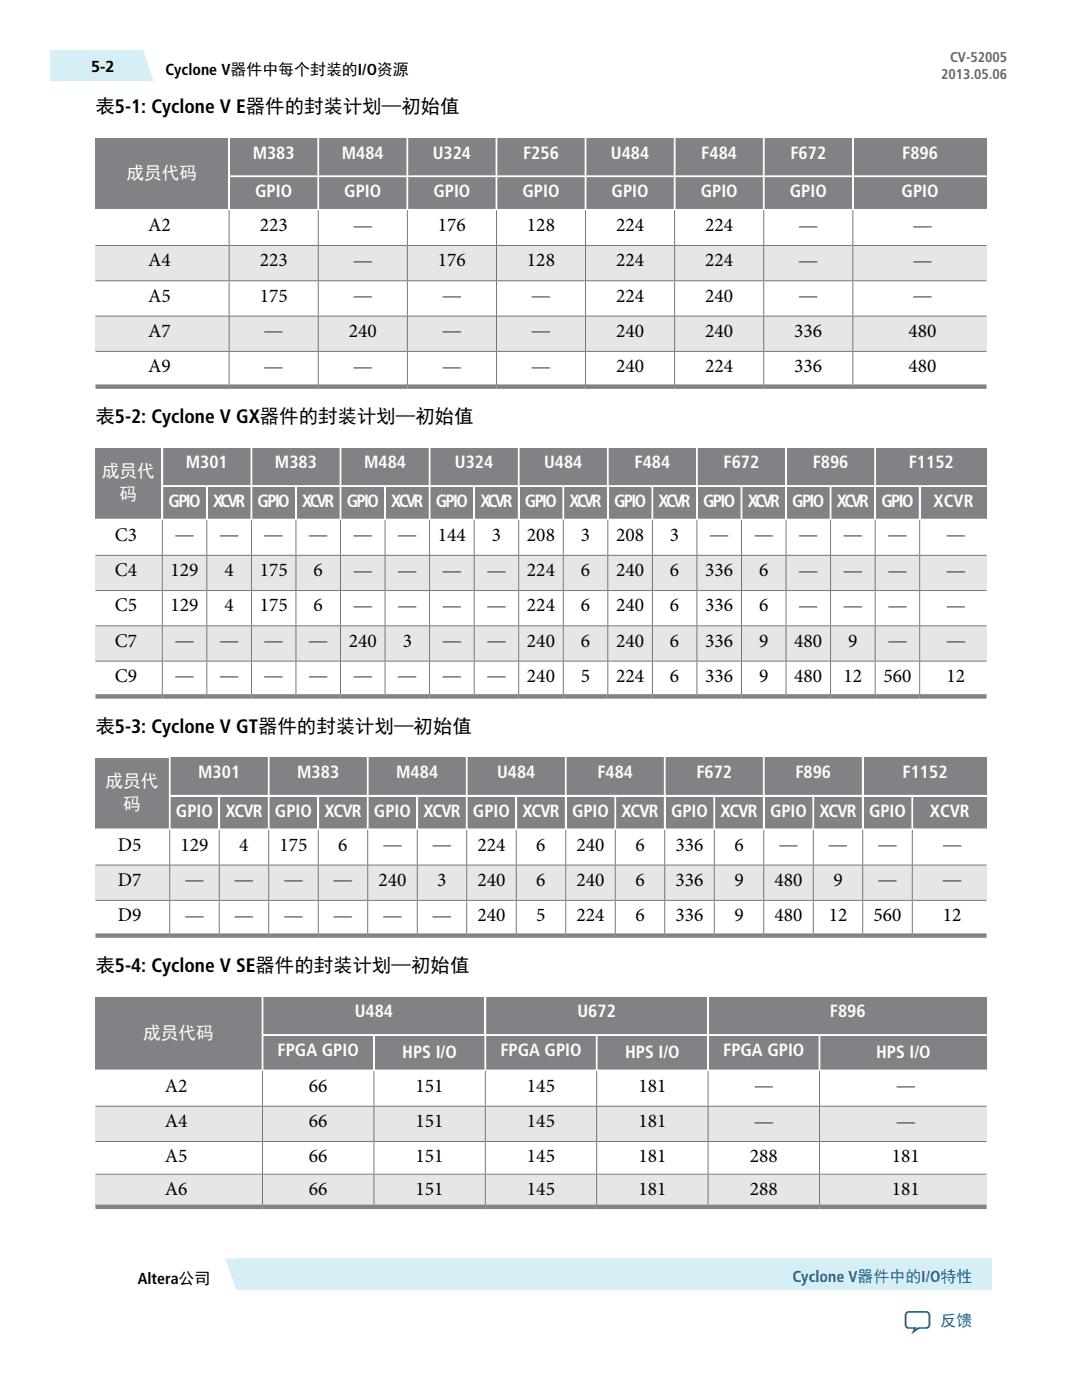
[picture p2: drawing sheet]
<svg xmlns="http://www.w3.org/2000/svg" width="216mm" height="279mm" viewBox="0 0 216 279" stroke-linecap="round" stroke-linejoin="round" font-family="sans-serif">
<g fill="#808285">
<path d="M170.4 27.6h26.4v7.4h-26.4z"/>
<path d="M152.6 27.6h17.4v7.4h-17.4z"/>
<path d="M134.8 27.6h17.4v7.4h-17.4z"/>
<path d="M117 27.6h17.4v7.4h-17.4z"/>
<path d="M99.2 27.6h17.5v7.4h-17.5z"/>
<path d="M81.5 27.6h17.4v7.4h-17.4z"/>
<path d="M63.7 27.6h17.4v7.4h-17.4z"/>
<path d="M45.9 27.6h17.4v7.4h-17.4z"/>
<path d="M19 27.6h26.5v14.1h-26.5z"/>
<path d="M170.4 35.3h26.4v6.4h-26.4z"/>
<path d="M152.6 35.3h17.4v6.4h-17.4z"/>
<path d="M134.8 35.3h17.4v6.4h-17.4z"/>
<path d="M117 35.3h17.4v6.4h-17.4z"/>
<path d="M99.2 35.3h17.5v6.4h-17.5z"/>
<path d="M81.5 35.3h17.4v6.4h-17.4z"/>
<path d="M63.7 35.3h17.4v6.4h-17.4z"/>
<path d="M45.9 35.3h17.4v6.4h-17.4z"/>
</g>
<g fill="#e6e6e6">
<path d="M170.3 49.1h26.5v6.9h-26.5z"/>
<path d="M152.5 49.1h17.6v6.9h-17.6z"/>
<path d="M134.7 49.1h17.6v6.9h-17.6z"/>
<path d="M116.9 49.1h17.6v6.9h-17.6z"/>
<path d="M99.1 49.1h17.7v6.9h-17.7z"/>
<path d="M81.4 49.1h17.6v6.9h-17.6z"/>
<path d="M63.6 49.1h17.6v6.9h-17.6z"/>
<path d="M45.8 49.1h17.6v6.9h-17.6z"/>
<path d="M19 49.1h26.6v6.9h-26.6z"/>
<path d="M170.3 63.2h26.5v6.8h-26.5z"/>
<path d="M152.5 63.2h17.6v6.8h-17.6z"/>
<path d="M134.7 63.2h17.6v6.8h-17.6z"/>
<path d="M116.9 63.2h17.6v6.8h-17.6z"/>
<path d="M99.1 63.2h17.7v6.8h-17.7z"/>
<path d="M81.4 63.2h17.6v6.8h-17.6z"/>
<path d="M63.6 63.2h17.6v6.8h-17.6z"/>
<path d="M45.8 63.2h17.6v6.8h-17.6z"/>
<path d="M19 63.2h26.6v6.8h-26.6z"/>
</g>
<g fill="#808285">
<path d="M19 76.7h26.6l.1 .9h-26.7z"/>
<path d="M45.8 76.7h17.6l.1 .9h-17.8z"/>
<path d="M63.6 76.7h17.6l.1 .9h-17.8z"/>
<path d="M81.4 76.7h17.6l.1 .9h-17.8z"/>
<path d="M99.1 76.7h17.7v.9h-17.7z"/>
<path d="M116.9 76.7h17.6l.1 .9h-17.8z"/>
<path d="M134.7 76.7h17.6l.1 .9h-17.8z"/>
<path d="M152.5 76.7h17.6l.1 .9h-17.8z"/>
<path d="M170.3 76.7h26.5v.9h-26.6z"/>
</g>
<g fill="#666">
<path d="M19 70l26.7 .1-26.7 .1z"/>
<path d="M45.7 70.1h17.8z"/>
<path d="M63.5 70.1h17.8z"/>
<path d="M81.3 70.1h17.8z"/>
<path d="M99.1 70.1h17.7z"/>
<path d="M116.8 70.1h17.8z"/>
<path d="M134.6 70.1h17.8z"/>
<path d="M152.4 70.1h17.8z"/>
<path d="M170.2 70.1l26.6-.1v.2z"/>
<path d="M19 63l26.7 .1-26.7 .1z"/>
<path d="M45.7 63.1h17.8z"/>
<path d="M63.5 63.1h17.8z"/>
<path d="M81.3 63.1h17.8z"/>
<path d="M99.1 63.1h17.7z"/>
<path d="M116.8 63.1h17.8z"/>
<path d="M134.6 63.1h17.8z"/>
<path d="M152.4 63.1h17.8z"/>
<path d="M170.2 63.1l26.6-.1v.2z"/>
<path d="M19 56h26.7l-26.7 .1z"/>
<path d="M45.7 56h17.8z"/>
<path d="M63.5 56h17.8z"/>
<path d="M81.3 56h17.8z"/>
<path d="M99.1 56h17.7z"/>
<path d="M116.8 56h17.8z"/>
<path d="M134.6 56h17.8z"/>
<path d="M152.4 56h17.8z"/>
<path d="M170.2 56h26.6v.1z"/>
<path d="M19 48.9l26.7 .1-26.7 .1z"/>
<path d="M45.7 49h17.8z"/>
<path d="M63.5 49h17.8z"/>
<path d="M81.3 49h17.8z"/>
<path d="M99.1 49h17.7z"/>
<path d="M116.8 49h17.8z"/>
<path d="M134.6 49h17.8z"/>
<path d="M152.4 49h17.8z"/>
<path d="M170.2 49l26.6-.1v.2z"/>
</g>
<g fill="#fff">
<path d="M19 41.7h26.5l.2 .2-.1 .2h-26.6z"/>
<path d="M45.7 41.9l.2-.2h17.4l.2 .2-.1 .2h-17.6z"/>
<path d="M63.5 41.9l.2-.2h17.4l.2 .2-.1 .2h-17.6z"/>
<path d="M81.3 41.9l.2-.2h17.4l.2 .2-.1 .2h-17.6z"/>
<path d="M99.1 41.9l.1-.2h17.5l.1 .2v.2h-17.7z"/>
<path d="M116.8 41.9l.2-.2h17.4l.2 .2-.1 .2h-17.6z"/>
<path d="M134.6 41.9l.2-.2h17.4l.2 .2-.1 .2h-17.6z"/>
<path d="M152.4 41.9l.2-.2h17.4l.2 .2-.1 .2h-17.6z"/>
<path d="M170.2 41.9l.2-.2h26.4v.4h-26.5z"/>
<path d="M45.7 35.2l.2-.2h17.4l.2 .2-.2 .1h-17.4z"/>
<path d="M63.5 35.2l.2-.2h17.4l.2 .2-.2 .1h-17.4z"/>
<path d="M81.3 35.2l.2-.2h17.4l.2 .2-.2 .1h-17.4z"/>
<path d="M99.1 35.2l.1-.2h17.5l.1 .2-.1 .1h-17.5z"/>
<path d="M116.8 35.2l.2-.2h17.4l.2 .2-.2 .1h-17.4z"/>
<path d="M134.6 35.2l.2-.2h17.4l.2 .2-.2 .1h-17.4z"/>
<path d="M152.4 35.2l.2-.2h17.4l.2 .2-.2 .1h-17.4z"/>
<path d="M170.2 35.2l.2-.2h26.4v.3h-26.4z"/>
</g>
<g fill="#666">
<path d="M45.6 70.2h.2l-.1 7z"/>
<path d="M45.6 63.2h.2l-.1 6.9z"/>
<path d="M45.6 56.1h.2l-.1 7z"/>
<path d="M45.7 49v7z"/>
<path d="M45.7 41.9v7.1z"/>
</g>
<g fill="#fff">
<path d="M45.5 35.2l.4 .1v6.4l-.2 .2-.2-.2z"/>
<path d="M45.5 27.4h.4v7.6l-.2 .2h-.2z"/>
</g>
<g fill="#666">
<path d="M63.4 70.2h.2l-.1 7z"/>
<path d="M63.4 63.2h.2l-.1 6.9z"/>
<path d="M63.4 56.1h.2l-.1 7z"/>
<path d="M63.5 49v7z"/>
<path d="M63.5 41.9v7.1z"/>
</g>
<g fill="#fff">
<path d="M63.5 35.2l.2 .1v6.4l-.2 .2-.2-.2v-6.4z"/>
<path d="M63.3 27.4h.4v7.6l-.2 .2-.2-.2z"/>
</g>
<g fill="#666">
<path d="M81.2 70.2h.2l-.1 7z"/>
<path d="M81.2 63.2h.2l-.1 6.9z"/>
<path d="M81.2 56.1h.2l-.1 7z"/>
<path d="M81.3 49v7z"/>
<path d="M81.3 41.9v7.1z"/>
</g>
<g fill="#fff">
<path d="M81.3 35.2l.2 .1v6.4l-.2 .2-.2-.2v-6.4z"/>
<path d="M81.1 27.4h.4v7.6l-.2 .2-.2-.2z"/>
</g>
<g fill="#666">
<path d="M99 70.2h.1v7z"/>
<path d="M99 63.2h.1v6.9z"/>
<path d="M99 56.1h.1v7z"/>
<path d="M99.1 49v7z"/>
<path d="M99.1 41.9v7.1z"/>
</g>
<g fill="#fff">
<path d="M99.1 35.2l.1 .1v6.4l-.1 .2-.2-.2v-6.4z"/>
<path d="M98.9 27.4h.3v7.6l-.1 .2-.2-.2z"/>
</g>
<g fill="#666">
<path d="M116.8 70.2h.1l-.1 7z"/>
<path d="M116.8 63.2h.1l-.1 6.9z"/>
<path d="M116.8 56.1h.1l-.1 7z"/>
<path d="M116.8 49.1h.1l-.1 6.9z"/>
<path d="M116.8 41.9v7.1z"/>
</g>
<g fill="#fff">
<path d="M116.7 35.3l.1-.1 .2 .1v6.4l-.2 .2-.1-.2z"/>
<path d="M116.7 27.4h.3v7.6l-.2 .2-.1-.2z"/>
</g>
<g fill="#666">
<path d="M134.5 70.2h.2l-.1 7z"/>
<path d="M134.5 63.2h.2l-.1 6.9z"/>
<path d="M134.5 56.1h.2l-.1 7z"/>
<path d="M134.6 49v7z"/>
<path d="M134.6 41.9v7.1z"/>
</g>
<g fill="#fff">
<path d="M134.6 35.2l.2 .1v6.4l-.2 .2-.2-.2v-6.4z"/>
<path d="M134.4 27.4h.4v7.6l-.2 .2-.2-.2z"/>
</g>
<g fill="#666">
<path d="M152.3 70.2h.2l-.1 7z"/>
<path d="M152.3 63.2h.2l-.1 6.9z"/>
<path d="M152.3 56.1h.2l-.1 7z"/>
<path d="M152.4 49v7z"/>
<path d="M152.4 41.9v7.1z"/>
</g>
<g fill="#fff">
<path d="M152.4 35.2l.2 .1v6.4l-.2 .2-.2-.2v-6.4z"/>
<path d="M152.2 27.4h.4v7.6l-.2 .2-.2-.2z"/>
</g>
<g fill="#666">
<path d="M170.1 70.2h.2l-.1 7z"/>
<path d="M170.1 63.2h.2l-.1 6.9z"/>
<path d="M170.1 56.1h.2l-.1 7z"/>
<path d="M170.2 49v7z"/>
<path d="M170.2 41.9v7.1z"/>
</g>
<g fill="#fff">
<path d="M170.2 35.2l.2 .1v6.4l-.2 .2-.2-.2v-6.4z"/>
<path d="M170 27.4h.4v7.6l-.2 .2-.2-.2z"/>
</g>
<g fill="#808285">
<path d="M174.8 89.4h22v7.4h-22z"/>
<path d="M157 89.4h17.4v7.4h-17.4z"/>
<path d="M139.2 89.4h17.5v7.4h-17.5z"/>
<path d="M121.5 89.4h17.4v7.4h-17.4z"/>
<path d="M103.7 89.4h17.4v7.4h-17.4z"/>
<path d="M85.9 89.4h17.4v7.4h-17.4z"/>
<path d="M68.1 89.4h17.4v7.4h-17.4z"/>
<path d="M50.3 89.4h17.5v7.4h-17.5z"/>
<path d="M32.6 89.4h17.4v7.4h-17.4z"/>
<path d="M19 89.4h13.2v14.1h-13.2z"/>
<path d="M183.7 97.2h13.1v6.3h-13.1z"/>
<path d="M174.8 97.2h8.5v6.3h-8.5z"/>
<path d="M165.9 97.2h8.5v6.3h-8.5z"/>
<path d="M157 97.2h8.6v6.3h-8.6z"/>
<path d="M148.1 97.2h8.6v6.3h-8.6z"/>
<path d="M139.2 97.2h8.6v6.3h-8.6z"/>
<path d="M130.4 97.2h8.5v6.3h-8.5z"/>
<path d="M121.5 97.2h8.5v6.3h-8.5z"/>
<path d="M112.6 97.2h8.5v6.3h-8.5z"/>
<path d="M103.7 97.2h8.5v6.3h-8.5z"/>
<path d="M94.8 97.2h8.5v6.3h-8.5z"/>
<path d="M85.9 97.2h8.5v6.3h-8.5z"/>
<path d="M77 97.2h8.5v6.3h-8.5z"/>
<path d="M68.1 97.2h8.6v6.3h-8.6z"/>
<path d="M59.2 97.2h8.6v6.3h-8.6z"/>
<path d="M50.3 97.2h8.6v6.3h-8.6z"/>
<path d="M41.5 97.2h8.5v6.3h-8.5z"/>
<path d="M32.6 97.2h8.5v6.3h-8.5z"/>
</g>
<g fill="#e6e6e6">
<path d="M183.6 110.9h13.2v6.9h-13.2z"/>
<path d="M174.7 110.9h8.7v6.9h-8.7z"/>
<path d="M165.8 110.9h8.7v6.9h-8.7z"/>
<path d="M156.9 110.9h8.7v6.9h-8.7z"/>
<path d="M148 110.9h8.8v6.9h-8.8z"/>
<path d="M139.2 110.9h8.7v6.9h-8.7z"/>
<path d="M130.3 110.9h8.7v6.9h-8.7z"/>
<path d="M121.4 110.9h8.7v6.9h-8.7z"/>
<path d="M112.5 110.9h8.7v6.9h-8.7z"/>
<path d="M103.6 110.9h8.7v6.9h-8.7z"/>
<path d="M94.7 110.9h8.7v6.9h-8.7z"/>
<path d="M85.8 110.9h8.7v6.9h-8.7z"/>
<path d="M76.9 110.9h8.7v6.9h-8.7z"/>
<path d="M68 110.9h8.7v6.9h-8.7z"/>
<path d="M59.1 110.9h8.8v6.9h-8.8z"/>
<path d="M50.3 110.9h8.7v6.9h-8.7z"/>
<path d="M41.4 110.9h8.7v6.9h-8.7z"/>
<path d="M32.5 110.9h8.7v6.9h-8.7z"/>
<path d="M19 110.9h13.3v6.9h-13.3z"/>
<path d="M183.6 125h13.2v6.9h-13.2z"/>
<path d="M174.7 125h8.7v6.9h-8.7z"/>
<path d="M165.8 125h8.7v6.9h-8.7z"/>
<path d="M156.9 125h8.7v6.9h-8.7z"/>
<path d="M148 125h8.8v6.9h-8.8z"/>
<path d="M139.2 125h8.7v6.9h-8.7z"/>
<path d="M130.3 125h8.7v6.9h-8.7z"/>
<path d="M121.4 125h8.7v6.9h-8.7z"/>
<path d="M112.5 125h8.7v6.9h-8.7z"/>
<path d="M103.6 125h8.7v6.9h-8.7z"/>
<path d="M94.7 125h8.7v6.9h-8.7z"/>
<path d="M85.8 125h8.7v6.9h-8.7z"/>
<path d="M76.9 125h8.7v6.9h-8.7z"/>
<path d="M68 125h8.7v6.9h-8.7z"/>
<path d="M59.1 125h8.8v6.9h-8.8z"/>
<path d="M50.3 125h8.7v6.9h-8.7z"/>
<path d="M41.4 125h8.7v6.9h-8.7z"/>
<path d="M32.5 125h8.7v6.9h-8.7z"/>
<path d="M19 125h13.3v6.9h-13.3z"/>
</g>
<g fill="#808285">
<path d="M19 138.5h13.3l.1 .9h-13.4z"/>
<path d="M32.5 138.5h8.7l.1 .9h-8.9z"/>
<path d="M41.4 138.5h8.7l.1 .9h-8.9z"/>
<path d="M50.3 138.5h8.7l.1 .9h-8.9z"/>
<path d="M59.1 138.5h8.8v.9h-8.8z"/>
<path d="M68 138.5h8.7l.1 .9h-8.9z"/>
<path d="M76.9 138.5h8.7l.1 .9h-8.9z"/>
<path d="M85.8 138.5h8.7l.1 .9h-8.9z"/>
<path d="M94.7 138.5h8.7l.1 .9h-8.9z"/>
<path d="M103.6 138.5h8.7l.1 .9h-8.9z"/>
<path d="M112.5 138.5h8.7l.1 .9h-8.9z"/>
<path d="M121.4 138.5h8.7l.1 .9h-8.9z"/>
<path d="M130.3 138.5h8.7l.1 .9h-8.9z"/>
<path d="M139.2 138.5h8.7l.1 .9h-8.9z"/>
<path d="M148 138.5h8.8v.9h-8.8z"/>
<path d="M156.9 138.5h8.7l.1 .9h-8.9z"/>
<path d="M165.8 138.5h8.7l.1 .9h-8.9z"/>
<path d="M174.7 138.5h8.7l.1 .9h-8.9z"/>
<path d="M183.6 138.5h13.2v.9h-13.3z"/>
</g>
<g fill="#666">
<path d="M19 131.9h13.4l-13.4 .1z"/>
<path d="M32.4 131.9h8.9z"/>
<path d="M41.3 131.9h8.9z"/>
<path d="M50.2 131.9h8.9z"/>
<path d="M59.1 131.9h8.8z"/>
<path d="M67.9 131.9h8.9z"/>
<path d="M76.8 131.9h8.9z"/>
<path d="M85.7 131.9h8.9z"/>
<path d="M94.6 131.9h8.9z"/>
<path d="M103.5 131.9h8.9z"/>
<path d="M112.4 131.9h8.9z"/>
<path d="M121.3 131.9h8.9z"/>
<path d="M130.2 131.9h8.9z"/>
<path d="M139.1 131.9h8.9z"/>
<path d="M148 131.9h8.8z"/>
<path d="M156.8 131.9h8.9z"/>
<path d="M165.7 131.9h8.9z"/>
<path d="M174.6 131.9h8.9z"/>
<path d="M183.5 131.9h13.3v.1z"/>
<path d="M19 124.8l13.4 .1-13.4 .1z"/>
<path d="M32.4 124.9h8.9z"/>
<path d="M41.3 124.9h8.9z"/>
<path d="M50.2 124.9h8.9z"/>
<path d="M59.1 124.9h8.8z"/>
<path d="M67.9 124.9h8.9z"/>
<path d="M76.8 124.9h8.9z"/>
<path d="M85.7 124.9h8.9z"/>
<path d="M94.6 124.9h8.9z"/>
<path d="M103.5 124.9h8.9z"/>
<path d="M112.4 124.9h8.9z"/>
<path d="M121.3 124.9h8.9z"/>
<path d="M130.2 124.9h8.9z"/>
<path d="M139.1 124.9h8.9z"/>
<path d="M148 124.9h8.8z"/>
<path d="M156.8 124.9h8.9z"/>
<path d="M165.7 124.9h8.9z"/>
<path d="M174.6 124.9h8.9z"/>
<path d="M183.5 124.9l13.3-.1v.2z"/>
<path d="M19 117.8l13.4 .1-13.4 .1z"/>
<path d="M32.4 117.9h8.9z"/>
<path d="M41.3 117.9h8.9z"/>
<path d="M50.2 117.9h8.9z"/>
<path d="M59.1 117.9h8.8z"/>
<path d="M67.9 117.9h8.9z"/>
<path d="M76.8 117.9h8.9z"/>
<path d="M85.7 117.9h8.9z"/>
<path d="M94.6 117.9h8.9z"/>
<path d="M103.5 117.9h8.9z"/>
<path d="M112.4 117.9h8.9z"/>
<path d="M121.3 117.9h8.9z"/>
<path d="M130.2 117.9h8.9z"/>
<path d="M139.1 117.9h8.9z"/>
<path d="M148 117.9h8.8z"/>
<path d="M156.8 117.9h8.9z"/>
<path d="M165.7 117.9h8.9z"/>
<path d="M174.6 117.9h8.9z"/>
<path d="M183.5 117.9l13.3-.1v.2z"/>
<path d="M19 110.7l13.4 .1-13.4 .1z"/>
<path d="M32.5 110.7l8.8 .1-8.8 .1z"/>
<path d="M41.4 110.7l8.8 .1-8.8 .1z"/>
<path d="M50.3 110.7l8.8 .1-8.8 .1z"/>
<path d="M59.1 110.7l8.8 .1-8.8 .1z"/>
<path d="M68 110.7l8.8 .1-8.8 .1z"/>
<path d="M76.9 110.7l8.8 .1-8.8 .1z"/>
<path d="M85.8 110.7l8.8 .1-8.8 .1z"/>
<path d="M94.7 110.7l8.8 .1-8.8 .1z"/>
<path d="M103.6 110.7l8.8 .1-8.8 .1z"/>
<path d="M112.5 110.7l8.8 .1-8.8 .1z"/>
<path d="M121.4 110.7l8.8 .1-8.8 .1z"/>
<path d="M130.3 110.7l8.8 .1-8.8 .1z"/>
<path d="M139.1 110.8h8.9z"/>
<path d="M148 110.8h8.8z"/>
<path d="M156.8 110.8h8.9z"/>
<path d="M165.8 110.7l8.8 .1-8.8 .1z"/>
<path d="M174.6 110.8h8.9z"/>
<path d="M183.5 110.8l13.3-.1v.2z"/>
</g>
<g fill="#fff">
<path d="M19 103.5h13.2l.2 .2-.1 .2h-13.3z"/>
<path d="M32.4 103.7l.2-.2h8.5l.2 .2-.1 .2h-8.7z"/>
<path d="M41.3 103.7l.2-.2h8.5l.2 .2-.1 .2h-8.7z"/>
<path d="M50.2 103.7l.1-.2h8.6l.2 .2-.1 .2h-8.7z"/>
<path d="M59.1 103.7l.1-.2h8.6l.1 .2v.2h-8.8z"/>
<path d="M67.9 103.7l.2-.2h8.6l.1 .2-.1 .2h-8.7z"/>
<path d="M76.8 103.7l.2-.2h8.5l.2 .2-.1 .2h-8.7z"/>
<path d="M85.7 103.7l.2-.2h8.5l.2 .2-.1 .2h-8.7z"/>
<path d="M94.6 103.7l.2-.2h8.5l.2 .2-.1 .2h-8.7z"/>
<path d="M103.5 103.7l.2-.2h8.5l.2 .2-.1 .2h-8.7z"/>
<path d="M112.4 103.7l.2-.2h8.5l.2 .2-.1 .2h-8.7z"/>
<path d="M121.3 103.7l.2-.2h8.5l.2 .2-.1 .2h-8.7z"/>
<path d="M130.2 103.7l.2-.2h8.5l.2 .2-.1 .2h-8.7z"/>
<path d="M139.1 103.7l.1-.2h8.6l.2 .2-.1 .2h-8.7z"/>
<path d="M148 103.7l.1-.2h8.6l.1 .2v.2h-8.8z"/>
<path d="M156.8 103.7l.2-.2h8.6l.1 .2-.1 .2h-8.7z"/>
<path d="M165.7 103.7l.2-.2h8.5l.2 .2-.1 .2h-8.7z"/>
<path d="M174.6 103.7l.2-.2h8.5l.2 .2-.1 .2h-8.7z"/>
<path d="M183.5 103.7l.2-.2h13.1v.4h-13.2z"/>
<path d="M32.6 96.8h8.7v.2l-.2 .2h-8.5l-.2-.2z"/>
<path d="M41.3 96.8h8.7l.2 .2-.2 .2h-8.5z"/>
<path d="M50.3 96.8h8.8v.2l-.2 .2h-8.6l-.1-.2z"/>
<path d="M59.1 96.8h8.7l.1 .2-.1 .2h-8.6z"/>
<path d="M68.1 96.8h8.7v.2l-.1 .2h-8.6l-.2-.2z"/>
<path d="M76.8 96.8h8.7l.2 .2-.2 .2h-8.5z"/>
<path d="M85.9 96.8h8.7v.2l-.2 .2h-8.5l-.2-.2z"/>
<path d="M94.6 96.8h8.7l.2 .2-.2 .2h-8.5z"/>
<path d="M103.7 96.8h8.7v.2l-.2 .2h-8.5l-.2-.2z"/>
<path d="M112.4 96.8h8.7l.2 .2-.2 .2h-8.5z"/>
<path d="M121.5 96.8h8.7v.2l-.2 .2h-8.5l-.2-.2z"/>
<path d="M130.2 96.8h8.7l.2 .2-.2 .2h-8.5z"/>
<path d="M139.1 97l.1-.2h8.8l-.2 .4h-8.6z"/>
<path d="M148 96.8h8.7l.1 .2-.1 .2h-8.6z"/>
<path d="M156.8 97l.2-.2h8.7l-.1 .4h-8.6z"/>
<path d="M165.7 96.8h8.7l.2 .2-.2 .2h-8.5z"/>
<path d="M174.6 97l.2-.2h8.7l-.2 .4h-8.5z"/>
<path d="M183.5 96.8h13.3v.4h-13.1z"/>
</g>
<g fill="#666">
<path d="M32.3 132h.2l-.1 7z"/>
<path d="M32.3 125h.2l-.1 6.9z"/>
<path d="M32.3 118h.2l-.1 6.9z"/>
<path d="M32.3 110.9h.2l-.1 7z"/>
<path d="M32.4 103.7v7.1z"/>
</g>
<g fill="#fff">
<path d="M32.2 97l.4 .2v6.3l-.2 .2-.2-.2z"/>
<path d="M32.2 89.2h.4v7.6l-.2 .2h-.2z"/>
</g>
<g fill="#666">
<path d="M41.2 132h.2l-.1 7z"/>
<path d="M41.2 125h.2l-.1 6.9z"/>
<path d="M41.2 118h.2l-.1 6.9z"/>
<path d="M41.2 110.9h.2l-.1 7z"/>
<path d="M41.3 103.7v7.1z"/>
</g>
<path d="M41.1 97.2l.2-.2 .2 .2v6.3l-.2 .2-.2-.2z" fill="#fff"/>
<g fill="#666">
<path d="M50.1 132h.2l-.1 7z"/>
<path d="M50.1 125h.2l-.1 6.9z"/>
<path d="M50.1 118h.2l-.1 6.9z"/>
<path d="M50.1 110.9h.2l-.1 7z"/>
<path d="M50.2 103.7v7.1z"/>
</g>
<g fill="#fff">
<path d="M50 97.2l.2-.2 .1 .2v6.3l-.1 .2-.2-.2z"/>
<path d="M50 89.2h.3v7.6l-.1 .2-.2-.2z"/>
</g>
<g fill="#666">
<path d="M59 132h.1v7z"/>
<path d="M59 125h.1v6.9z"/>
<path d="M59 118h.1v6.9z"/>
<path d="M59 110.9h.1v7z"/>
<path d="M59.1 103.7v7.1z"/>
</g>
<path d="M58.9 97.2l.2-.2 .1 .2v6.3l-.1 .2-.2-.2z" fill="#fff"/>
<g fill="#666">
<path d="M67.9 132h.1l-.1 7z"/>
<path d="M67.9 125h.1l-.1 6.9z"/>
<path d="M67.9 118h.1l-.1 6.9z"/>
<path d="M67.9 110.9h.1l-.1 7z"/>
<path d="M67.9 103.7v7.1z"/>
</g>
<g fill="#fff">
<path d="M67.8 97.2l.1-.2 .2 .2v6.3l-.2 .2-.1-.2z"/>
<path d="M67.8 89.2h.3v7.6l-.2 .2-.1-.2z"/>
</g>
<g fill="#666">
<path d="M76.7 132h.2l-.1 7z"/>
<path d="M76.7 125h.2l-.1 6.9z"/>
<path d="M76.7 118h.2l-.1 6.9z"/>
<path d="M76.7 110.9h.2l-.1 7z"/>
<path d="M76.8 103.7v7.1z"/>
</g>
<path d="M76.7 97.2l.1-.2 .2 .2v6.3l-.2 .2-.1-.2z" fill="#fff"/>
<g fill="#666">
<path d="M85.6 132h.2l-.1 7z"/>
<path d="M85.6 125h.2l-.1 6.9z"/>
<path d="M85.6 118h.2l-.1 6.9z"/>
<path d="M85.6 110.9h.2l-.1 7z"/>
<path d="M85.7 103.7v7.1z"/>
</g>
<g fill="#fff">
<path d="M85.5 97.2l.2-.2 .2 .2v6.3l-.2 .2-.2-.2z"/>
<path d="M85.5 89.2h.4v7.6l-.2 .2-.2-.2z"/>
</g>
<g fill="#666">
<path d="M94.5 132h.2l-.1 7z"/>
<path d="M94.5 125h.2l-.1 6.9z"/>
<path d="M94.5 118h.2l-.1 6.9z"/>
<path d="M94.5 110.9h.2l-.1 7z"/>
<path d="M94.6 103.7v7.1z"/>
</g>
<path d="M94.4 97.2l.2-.2 .2 .2v6.3l-.2 .2-.2-.2z" fill="#fff"/>
<g fill="#666">
<path d="M103.4 132h.2l-.1 7z"/>
<path d="M103.4 125h.2l-.1 6.9z"/>
<path d="M103.4 118h.2l-.1 6.9z"/>
<path d="M103.4 110.9h.2l-.1 7z"/>
<path d="M103.5 103.7v7.1z"/>
</g>
<g fill="#fff">
<path d="M103.3 97.2l.2-.2 .2 .2v6.3l-.2 .2-.2-.2z"/>
<path d="M103.3 89.2h.4v7.6l-.2 .2-.2-.2z"/>
</g>
<g fill="#666">
<path d="M112.3 132h.2l-.1 7z"/>
<path d="M112.3 125h.2l-.1 6.9z"/>
<path d="M112.3 118h.2l-.1 6.9z"/>
<path d="M112.3 110.9h.2l-.1 7z"/>
<path d="M112.4 103.7v7.1z"/>
</g>
<path d="M112.2 97.2l.2-.2 .2 .2v6.3l-.2 .2-.2-.2z" fill="#fff"/>
<g fill="#666">
<path d="M121.2 132h.2l-.1 7z"/>
<path d="M121.2 125h.2l-.1 6.9z"/>
<path d="M121.2 118h.2l-.1 6.9z"/>
<path d="M121.2 110.9h.2l-.1 7z"/>
<path d="M121.3 103.7v7.1z"/>
</g>
<g fill="#fff">
<path d="M121.1 97.2l.2-.2 .2 .2v6.3l-.2 .2-.2-.2z"/>
<path d="M121.1 89.2h.4v7.6l-.2 .2-.2-.2z"/>
</g>
<g fill="#666">
<path d="M130.1 132h.2l-.1 7z"/>
<path d="M130.1 125h.2l-.1 6.9z"/>
<path d="M130.1 118h.2l-.1 6.9z"/>
<path d="M130.1 110.9h.2l-.1 7z"/>
<path d="M130.2 103.7v7.1z"/>
</g>
<path d="M130 97.2l.2-.2 .2 .2v6.3l-.2 .2-.2-.2z" fill="#fff"/>
<g fill="#666">
<path d="M139 132h.2l-.1 7z"/>
<path d="M139 125h.2l-.1 6.9z"/>
<path d="M139 118h.2l-.1 6.9z"/>
<path d="M139 110.9h.2l-.1 7z"/>
<path d="M139.1 103.7v7.1z"/>
</g>
<g fill="#fff">
<path d="M138.9 97.2l.2-.2 .1 .2v6.3l-.1 .2-.2-.2z"/>
<path d="M138.9 89.2h.3v7.6l-.1 .2-.2-.2z"/>
</g>
<g fill="#666">
<path d="M147.9 132h.1v7z"/>
<path d="M147.9 125h.1v6.9z"/>
<path d="M147.9 118h.1v6.9z"/>
<path d="M147.9 110.9h.1v7z"/>
<path d="M148 103.7v7.1z"/>
</g>
<path d="M147.8 97.2l.2-.2 .1 .2v6.3l-.1 .2-.2-.2z" fill="#fff"/>
<g fill="#666">
<path d="M156.8 132h.1l-.1 7z"/>
<path d="M156.8 125h.1l-.1 6.9z"/>
<path d="M156.8 118h.1l-.1 6.9z"/>
<path d="M156.8 110.9h.1l-.1 7z"/>
<path d="M156.8 103.7v7.1z"/>
</g>
<g fill="#fff">
<path d="M156.7 97.2l.1-.2 .2 .2v6.3l-.2 .2-.1-.2z"/>
<path d="M156.7 89.2h.3v7.6l-.2 .2-.1-.2z"/>
</g>
<g fill="#666">
<path d="M165.6 132h.2l-.1 7z"/>
<path d="M165.6 125h.2l-.1 6.9z"/>
<path d="M165.6 118h.2l-.1 6.9z"/>
<path d="M165.6 110.9h.2l-.1 7z"/>
<path d="M165.7 103.7v7.1z"/>
</g>
<path d="M165.6 97.2l.1-.2 .2 .2v6.3l-.2 .2-.1-.2z" fill="#fff"/>
<g fill="#666">
<path d="M174.5 132h.2l-.1 7z"/>
<path d="M174.5 125h.2l-.1 6.9z"/>
<path d="M174.5 118h.2l-.1 6.9z"/>
<path d="M174.5 110.9h.2l-.1 7z"/>
<path d="M174.6 103.7v7.1z"/>
</g>
<g fill="#fff">
<path d="M174.4 97.2l.2-.2 .2 .2v6.3l-.2 .2-.2-.2z"/>
<path d="M174.4 89.2h.4v7.6l-.2 .2-.2-.2z"/>
</g>
<g fill="#666">
<path d="M183.4 132h.2l-.1 7z"/>
<path d="M183.4 125h.2l-.1 6.9z"/>
<path d="M183.4 118h.2l-.1 6.9z"/>
<path d="M183.4 110.9h.2l-.1 7z"/>
<path d="M183.5 103.7v7.1z"/>
</g>
<path d="M183.3 97.2l.2-.2 .2 .2v6.3l-.2 .2-.2-.2z" fill="#fff"/>
<g fill="#808285">
<path d="M172.3 151.2h24.5v7.4h-24.5z"/>
<path d="M152.6 151.2h19.4v7.4h-19.4z"/>
<path d="M132.8 151.2h19.4v7.4h-19.4z"/>
<path d="M113.1 151.2h19.4v7.4h-19.4z"/>
<path d="M93.3 151.2h19.4v7.4h-19.4z"/>
<path d="M73.6 151.2h19.4v7.4h-19.4z"/>
<path d="M53.8 151.2h19.4v7.4h-19.4z"/>
<path d="M34 151.2h19.4v7.4h-19.4z"/>
<path d="M19 151.2h14.7v14.1h-14.7z"/>
<path d="M182.2 159h14.6v6.3h-14.6z"/>
<path d="M172.3 159h9.6v6.3h-9.6z"/>
<path d="M162.5 159h9.5v6.3h-9.5z"/>
<path d="M152.6 159h9.5v6.3h-9.5z"/>
<path d="M142.7 159h9.5v6.3h-9.5z"/>
<path d="M132.8 159h9.5v6.3h-9.5z"/>
<path d="M122.9 159h9.6v6.3h-9.6z"/>
<path d="M113.1 159h9.5v6.3h-9.5z"/>
<path d="M103.2 159h9.5v6.3h-9.5z"/>
<path d="M93.3 159h9.5v6.3h-9.5z"/>
<path d="M83.4 159h9.6v6.3h-9.6z"/>
<path d="M73.6 159h9.5v6.3h-9.5z"/>
<path d="M63.7 159h9.5v6.3h-9.5z"/>
<path d="M53.8 159h9.5v6.3h-9.5z"/>
<path d="M43.9 159h9.5v6.3h-9.5z"/>
<path d="M34 159h9.6v6.3h-9.6z"/>
</g>
<g fill="#e6e6e6">
<path d="M182.1 172.7h14.7v6.9h-14.7z"/>
<path d="M172.2 172.7h9.7v6.9h-9.7z"/>
<path d="M162.4 172.7h9.7v6.9h-9.7z"/>
<path d="M152.5 172.7h9.7v6.9h-9.7z"/>
<path d="M142.6 172.7h9.7v6.9h-9.7z"/>
<path d="M132.7 172.7h9.7v6.9h-9.7z"/>
<path d="M122.9 172.7h9.7v6.9h-9.7z"/>
<path d="M113 172.7h9.7v6.9h-9.7z"/>
<path d="M103.1 172.7h9.7v6.9h-9.7z"/>
<path d="M93.2 172.7h9.7v6.9h-9.7z"/>
<path d="M83.3 172.7h9.7v6.9h-9.7z"/>
<path d="M73.5 172.7h9.7v6.9h-9.7z"/>
<path d="M63.6 172.7h9.7v6.9h-9.7z"/>
<path d="M53.7 172.7h9.7v6.9h-9.7z"/>
<path d="M43.8 172.7h9.7v6.9h-9.7z"/>
<path d="M34 172.7h9.7v6.9h-9.7z"/>
<path d="M19 172.7h14.8v6.9h-14.8z"/>
</g>
<g fill="#808285">
<path d="M19 186.3h14.8l.1 .9h-14.9z"/>
<path d="M34 186.3h9.7v.9h-9.8z"/>
<path d="M43.8 186.3h9.7l.1 .9h-9.9z"/>
<path d="M53.7 186.3h9.7l.1 .9h-9.9z"/>
<path d="M63.6 186.3h9.7l.1 .9h-9.9z"/>
<path d="M73.5 186.3h9.7l.1 .9h-9.9z"/>
<path d="M83.3 186.3h9.7l.1 .9h-9.8z"/>
<path d="M93.2 186.3h9.7l.1 .9h-9.9z"/>
<path d="M103.1 186.3h9.7l.1 .9h-9.9z"/>
<path d="M113 186.3h9.7l.1 .9h-9.9z"/>
<path d="M122.9 186.3h9.7v.9h-9.8z"/>
<path d="M132.7 186.3h9.7l.1 .9h-9.9z"/>
<path d="M142.6 186.3h9.7l.1 .9h-9.9z"/>
<path d="M152.5 186.3h9.7l.1 .9h-9.9z"/>
<path d="M162.4 186.3h9.7l.1 .9h-9.9z"/>
<path d="M172.2 186.3h9.7l.1 .9h-9.8z"/>
<path d="M182.1 186.3h14.7v.9h-14.8z"/>
</g>
<g fill="#666">
<path d="M19 179.6l14.9 .1-14.9 .1z"/>
<path d="M33.9 179.7h9.8z"/>
<path d="M43.7 179.7h9.9z"/>
<path d="M53.6 179.7h9.9z"/>
<path d="M63.5 179.7h9.9z"/>
<path d="M73.4 179.7h9.9z"/>
<path d="M83.3 179.7h9.8z"/>
<path d="M93.1 179.7h9.9z"/>
<path d="M103 179.7h9.9z"/>
<path d="M112.9 179.7h9.9z"/>
<path d="M122.8 179.7h9.8z"/>
<path d="M132.6 179.7h9.9z"/>
<path d="M142.5 179.7h9.9z"/>
<path d="M152.4 179.7h9.9z"/>
<path d="M162.3 179.7h9.9z"/>
<path d="M172.2 179.7h9.8z"/>
<path d="M182 179.7l14.8-.1v.2z"/>
<path d="M19 172.6h14.9l-14.9 .1z"/>
<path d="M34 172.6h9.7l-9.7 .1z"/>
<path d="M43.8 172.6h9.8l-9.8 .1z"/>
<path d="M53.6 172.6h9.9z"/>
<path d="M63.6 172.6h9.8l-9.8 .1z"/>
<path d="M73.5 172.6h9.8l-9.8 .1z"/>
<path d="M83.3 172.6h9.8z"/>
<path d="M93.1 172.6h9.9z"/>
<path d="M103.1 172.6h9.8l-9.8 .1z"/>
<path d="M113 172.6h9.8l-9.8 .1z"/>
<path d="M122.8 172.6h9.8z"/>
<path d="M132.7 172.6h9.8l-9.8 .1z"/>
<path d="M142.6 172.6h9.8l-9.8 .1z"/>
<path d="M152.4 172.6h9.9z"/>
<path d="M162.4 172.6h9.8l-9.8 .1z"/>
<path d="M172.2 172.6h9.8l-9.8 .1z"/>
<path d="M182 172.6h14.8v.1z"/>
</g>
<g fill="#fff">
<path d="M19 165.3h14.7l.2 .2-.1 .2h-14.8z"/>
<path d="M33.9 165.5l.1-.2h9.6l.1 .2v.2h-9.7z"/>
<path d="M43.7 165.5l.2-.2h9.5l.2 .2-.1 .2h-9.7z"/>
<path d="M53.6 165.5l.2-.2h9.5l.2 .2-.1 .2h-9.7z"/>
<path d="M63.5 165.5l.2-.2h9.5l.2 .2-.1 .2h-9.7z"/>
<path d="M73.4 165.5l.2-.2h9.5l.2 .2-.1 .2h-9.7z"/>
<path d="M83.3 165.5l.1-.2h9.6l.1 .2-.1 .2h-9.7z"/>
<path d="M93.1 165.5l.2-.2h9.5l.2 .2-.1 .2h-9.7z"/>
<path d="M103 165.5l.2-.2h9.5l.2 .2-.1 .2h-9.7z"/>
<path d="M112.9 165.5l.2-.2h9.5l.2 .2-.1 .2h-9.7z"/>
<path d="M122.8 165.5l.1-.2h9.6l.1 .2v.2h-9.7z"/>
<path d="M132.6 165.5l.2-.2h9.5l.2 .2-.1 .2h-9.7z"/>
<path d="M142.5 165.5l.2-.2h9.5l.2 .2-.1 .2h-9.7z"/>
<path d="M152.4 165.5l.2-.2h9.5l.2 .2-.1 .2h-9.7z"/>
<path d="M162.3 165.5l.2-.2h9.5l.2 .2-.1 .2h-9.7z"/>
<path d="M172.2 165.5l.1-.2h9.6l.1 .2-.1 .2h-9.7z"/>
<path d="M182 165.5l.2-.2h14.6v.4h-14.7z"/>
<path d="M34 158.6h9.7v.2l-.1 .2h-9.6l-.1-.2z"/>
<path d="M43.7 158.6h9.7l.2 .2-.2 .2h-9.5z"/>
<path d="M53.6 158.8l.2-.2h9.7l-.2 .4h-9.5z"/>
<path d="M63.5 158.6h9.7l.2 .2-.2 .2h-9.5z"/>
<path d="M73.6 158.6h9.7v.2l-.2 .2h-9.5l-.2-.2z"/>
<path d="M83.3 158.6h9.7l.1 .2-.1 .2h-9.6z"/>
<path d="M93.1 158.8l.2-.2h9.7l-.2 .4h-9.5z"/>
<path d="M103 158.6h9.7l.2 .2-.2 .2h-9.5z"/>
<path d="M113.1 158.6h9.7v.2l-.2 .2h-9.5l-.2-.2z"/>
<path d="M122.8 158.6h9.7l.1 .2-.1 .2h-9.6z"/>
<path d="M132.8 158.6h9.7v.2l-.2 .2h-9.5l-.2-.2z"/>
<path d="M142.5 158.6h9.7l.2 .2-.2 .2h-9.5z"/>
<path d="M152.4 158.8l.2-.2h9.7l-.2 .4h-9.5z"/>
<path d="M162.3 158.6h9.7l.2 .2-.2 .2h-9.5z"/>
<path d="M172.3 158.6h9.7v.2l-.1 .2h-9.6l-.1-.2z"/>
<path d="M182 158.6h14.8v.4h-14.6z"/>
</g>
<g fill="#666">
<path d="M33.8 179.8h.2l-.1 6.9z"/>
<path d="M33.8 172.7h.2l-.1 7z"/>
<path d="M33.9 165.5v7.1z"/>
</g>
<g fill="#fff">
<path d="M33.7 158.8l.3 .2v6.3l-.1 .2-.2-.2z"/>
<path d="M33.7 151h.3v7.6l-.1 .2h-.2z"/>
</g>
<g fill="#666">
<path d="M43.7 179.8h.1l-.1 6.9z"/>
<path d="M43.7 172.7h.1l-.1 7z"/>
<path d="M43.7 165.5v7.1z"/>
</g>
<path d="M43.6 159l.1-.2 .2 .2v6.3l-.2 .2-.1-.2z" fill="#fff"/>
<g fill="#666">
<path d="M53.5 179.8h.2l-.1 6.9z"/>
<path d="M53.5 172.7h.2l-.1 7z"/>
<path d="M53.6 165.5v7.1z"/>
</g>
<g fill="#fff">
<path d="M53.4 159l.2-.2 .2 .2v6.3l-.2 .2-.2-.2z"/>
<path d="M53.4 151h.4v7.6l-.2 .2-.2-.2z"/>
</g>
<g fill="#666">
<path d="M63.4 179.8h.2l-.1 6.9z"/>
<path d="M63.4 172.7h.2l-.1 7z"/>
<path d="M63.5 165.5v7.1z"/>
</g>
<path d="M63.3 159l.2-.2 .2 .2v6.3l-.2 .2-.2-.2z" fill="#fff"/>
<g fill="#666">
<path d="M73.3 179.8h.2l-.1 6.9z"/>
<path d="M73.3 172.7h.2l-.1 7z"/>
<path d="M73.4 165.5v7.1z"/>
</g>
<g fill="#fff">
<path d="M73.2 159l.2-.2 .2 .2v6.3l-.2 .2-.2-.2z"/>
<path d="M73.2 151h.4v7.6l-.2 .2-.2-.2z"/>
</g>
<g fill="#666">
<path d="M83.2 179.8h.1v6.9z"/>
<path d="M83.2 172.7h.1v7z"/>
<path d="M83.3 165.5v7.1z"/>
</g>
<path d="M83.1 159l.2-.2 .1 .2v6.3l-.1 .2-.2-.2z" fill="#fff"/>
<g fill="#666">
<path d="M93 179.8h.2l-.1 6.9z"/>
<path d="M93 172.7h.2l-.1 7z"/>
<path d="M93.1 165.5v7.1z"/>
</g>
<g fill="#fff">
<path d="M93 159l.1-.2 .2 .2v6.3l-.2 .2-.1-.2z"/>
<path d="M93 151h.3v7.6l-.2 .2-.1-.2z"/>
</g>
<g fill="#666">
<path d="M102.9 179.8h.2l-.1 6.9z"/>
<path d="M102.9 172.7h.2l-.1 7z"/>
<path d="M103 165.5v7.1z"/>
</g>
<path d="M102.8 159l.2-.2 .2 .2v6.3l-.2 .2-.2-.2z" fill="#fff"/>
<g fill="#666">
<path d="M112.8 179.8h.2l-.1 6.9z"/>
<path d="M112.8 172.7h.2l-.1 7z"/>
<path d="M112.9 165.5v7.1z"/>
</g>
<g fill="#fff">
<path d="M112.7 159l.2-.2 .2 .2v6.3l-.2 .2-.2-.2z"/>
<path d="M112.7 151h.4v7.6l-.2 .2-.2-.2z"/>
</g>
<g fill="#666">
<path d="M122.7 179.8h.2l-.1 6.9z"/>
<path d="M122.7 172.7h.2l-.1 7z"/>
<path d="M122.8 165.5v7.1z"/>
</g>
<path d="M122.6 159l.2-.2 .1 .2v6.3l-.1 .2-.2-.2z" fill="#fff"/>
<g fill="#666">
<path d="M132.6 179.8h.1l-.1 6.9z"/>
<path d="M132.6 172.7h.1l-.1 7z"/>
<path d="M132.6 165.5v7.1z"/>
</g>
<g fill="#fff">
<path d="M132.5 159l.1-.2 .2 .2v6.3l-.2 .2-.1-.2z"/>
<path d="M132.5 151h.3v7.6l-.2 .2-.1-.2z"/>
</g>
<g fill="#666">
<path d="M142.4 179.8h.2l-.1 6.9z"/>
<path d="M142.4 172.7h.2l-.1 7z"/>
<path d="M142.5 165.5v7.1z"/>
</g>
<path d="M142.3 159l.2-.2 .2 .2v6.3l-.2 .2-.2-.2z" fill="#fff"/>
<g fill="#666">
<path d="M152.3 179.8h.2l-.1 6.9z"/>
<path d="M152.3 172.7h.2l-.1 7z"/>
<path d="M152.4 165.5v7.1z"/>
</g>
<g fill="#fff">
<path d="M152.2 159l.2-.2 .2 .2v6.3l-.2 .2-.2-.2z"/>
<path d="M152.2 151h.4v7.6l-.2 .2-.2-.2z"/>
</g>
<g fill="#666">
<path d="M162.2 179.8h.2l-.1 6.9z"/>
<path d="M162.2 172.7h.2l-.1 7z"/>
<path d="M162.3 165.5v7.1z"/>
</g>
<path d="M162.1 159l.2-.2 .2 .2v6.3l-.2 .2-.2-.2z" fill="#fff"/>
<g fill="#666">
<path d="M172.1 179.8h.1v6.9z"/>
<path d="M172.1 172.7h.1v7z"/>
<path d="M172.2 165.5v7.1z"/>
</g>
<g fill="#fff">
<path d="M172 159l.2-.2 .1 .2v6.3l-.1 .2-.2-.2z"/>
<path d="M172 151h.3v7.6l-.1 .2-.2-.2z"/>
</g>
<g fill="#666">
<path d="M181.9 179.8h.2l-.1 6.9z"/>
<path d="M181.9 172.7h.2l-.1 7z"/>
<path d="M182 165.5v7.1z"/>
</g>
<path d="M181.9 159l.1-.2 .2 .2v6.3l-.2 .2-.1-.2z" fill="#fff"/>
<g fill="#808285">
<path d="M141.5 199h55.3v7.4h-55.3z"/>
<path d="M97 199h44.1v7.4h-44.1z"/>
<path d="M52.6 199h44.1v7.4h-44.1z"/>
<path d="M19 199h33.2v14.5h-33.2z"/>
<path d="M163.7 206.7h33.1v6.8h-33.1z"/>
<path d="M141.5 206.7h21.8v6.8h-21.8z"/>
<path d="M119.2 206.7h21.9v6.8h-21.9z"/>
<path d="M97 206.7h21.9v6.8h-21.9z"/>
<path d="M74.8 206.7h21.9v6.8h-21.9z"/>
<path d="M52.6 206.7h21.8v6.8h-21.8z"/>
</g>
<g fill="#e6e6e6">
<path d="M163.6 220.9h33.2v6.8h-33.2z"/>
<path d="M141.4 220.9h22v6.8h-22z"/>
<path d="M119.2 220.9h22v6.8h-22z"/>
<path d="M96.9 220.9h22.1v6.8h-22.1z"/>
<path d="M74.7 220.9h22v6.8h-22z"/>
<path d="M52.5 220.9h22v6.8h-22z"/>
<path d="M19 220.9h33.3v6.8h-33.3z"/>
<path d="M163.6 234.4h33.2v6.4h-33.2z"/>
<path d="M141.4 234.4h22v6.4h-22z"/>
<path d="M119.2 234.4h22v6.4h-22z"/>
<path d="M96.9 234.4h22.1v6.4h-22.1z"/>
<path d="M74.7 234.4h22v6.4h-22z"/>
<path d="M52.5 234.4h22v6.4h-22z"/>
<path d="M19 234.4h33.3v6.4h-33.3z"/>
</g>
<g fill="#808285">
<path d="M19 240.4h33.3l.1 .9h-33.4z"/>
<path d="M52.5 240.4h22l.1 .9h-22.2z"/>
<path d="M74.7 240.4h22l.1 .9h-22.2z"/>
<path d="M96.9 240.4h22.1l.1 .9h-22.3z"/>
<path d="M119.2 240.4h22l.1 .9h-22.2z"/>
<path d="M141.4 240.4h22l.1 .9h-22.2z"/>
<path d="M163.6 240.4h33.2v.9h-33.3z"/>
</g>
<g fill="#666">
<path d="M19 234.2l33.4 .1-33.4 .1z"/>
<path d="M52.4 234.3h22.2z"/>
<path d="M74.6 234.3h22.2z"/>
<path d="M96.8 234.3h22.3z"/>
<path d="M119.1 234.3h22.2z"/>
<path d="M141.3 234.3h22.2z"/>
<path d="M163.5 234.3l33.3-.1v.2z"/>
<path d="M19 227.7l33.4 .1-33.4 .1z"/>
<path d="M52.4 227.8h22.2z"/>
<path d="M74.6 227.8h22.2z"/>
<path d="M96.8 227.8h22.3z"/>
<path d="M119.1 227.8h22.2z"/>
<path d="M141.3 227.8h22.2z"/>
<path d="M163.5 227.8l33.3-.1v.2z"/>
<path d="M19 220.7l33.4 .1-33.4 .1z"/>
<path d="M52.4 220.8h22.2z"/>
<path d="M74.6 220.8h22.2z"/>
<path d="M96.8 220.8h22.3z"/>
<path d="M119.1 220.8h22.2z"/>
<path d="M141.3 220.8h22.2z"/>
<path d="M163.5 220.8l33.3-.1v.2z"/>
</g>
<g fill="#fff">
<path d="M19 213.5h33.2l.2 .1-.1 .2h-33.3z"/>
<path d="M52.4 213.6l.2-.1h21.8l.2 .1-.1 .2h-22z"/>
<path d="M74.8 213.5h21.9l.1 .1-.1 .2h-22l-.1-.2z"/>
<path d="M96.8 213.6l.2-.1h21.9l.2 .1-.1 .2h-22.1z"/>
<path d="M119.1 213.6l.1-.1h21.9l.2 .1-.1 .2h-22z"/>
<path d="M141.5 213.5h21.8l.2 .1-.1 .2h-22l-.1-.2z"/>
<path d="M163.7 213.5h33.1v.3h-33.2l-.1-.2z"/>
<path d="M52.4 206.5l.2-.1h22l-.2 .3h-21.8z"/>
<path d="M74.6 206.4h22.1l.1 .1-.1 .2h-21.9z"/>
<path d="M96.8 206.5l.2-.1h22.1l-.2 .3h-21.9z"/>
<path d="M119.1 206.4h22l.2 .1-.2 .2h-21.9z"/>
<path d="M141.5 206.4h22v.1l-.2 .2h-21.8l-.2-.2z"/>
<path d="M163.5 206.4h33.3v.3h-33.1z"/>
</g>
<g fill="#666">
<path d="M52.3 234.4h.2l-.1 6.5z"/>
<path d="M52.3 227.9h.2l-.1 6.4z"/>
<path d="M52.3 220.9h.2l-.1 6.9z"/>
<path d="M52.4 213.6v7.2z"/>
</g>
<g fill="#fff">
<path d="M52.2 206.5l.4 .2v6.8l-.2 .1-.2-.1z"/>
<path d="M52.2 198.8h.4v7.6l-.2 .1h-.2z"/>
</g>
<g fill="#666">
<path d="M74.5 234.4h.2l-.1 6.5z"/>
<path d="M74.5 227.9h.2l-.1 6.4z"/>
<path d="M74.5 220.9h.2l-.1 6.9z"/>
<path d="M74.6 213.6v7.2z"/>
</g>
<path d="M74.4 206.7l.2-.2 .2 .2v6.8l-.2 .1-.2-.1z" fill="#fff"/>
<g fill="#666">
<path d="M96.7 234.4h.2l-.1 6.5z"/>
<path d="M96.8 227.8v6.5z"/>
<path d="M96.7 220.9h.2l-.1 6.9z"/>
<path d="M96.8 213.6v7.2z"/>
</g>
<g fill="#fff">
<path d="M96.7 206.7l.1-.2 .2 .2v6.8l-.2 .1-.1-.1z"/>
<path d="M96.7 198.8h.3v7.6l-.2 .1-.1-.1z"/>
</g>
<g fill="#666">
<path d="M119 234.4h.2l-.1 6.5z"/>
<path d="M119 227.9h.2l-.1 6.4z"/>
<path d="M119 220.9h.2l-.1 6.9z"/>
<path d="M119.1 213.6v7.2z"/>
</g>
<path d="M118.9 206.7l.2-.2 .1 .2v6.8l-.1 .1-.2-.1z" fill="#fff"/>
<g fill="#666">
<path d="M141.2 234.4h.2l-.1 6.5z"/>
<path d="M141.3 227.8v6.5z"/>
<path d="M141.2 220.9h.2l-.1 6.9z"/>
<path d="M141.3 213.6v7.2z"/>
</g>
<g fill="#fff">
<path d="M141.1 206.7l.2-.2 .2 .2v6.8l-.2 .1-.2-.1z"/>
<path d="M141.1 198.8h.4v7.6l-.2 .1-.2-.1z"/>
</g>
<g fill="#666">
<path d="M163.4 234.4h.2l-.1 6.5z"/>
<path d="M163.4 227.9h.2l-.1 6.4z"/>
<path d="M163.4 220.9h.2l-.1 6.9z"/>
<path d="M163.5 213.6v7.2z"/>
</g>
<path d="M163.3 206.7l.2-.2 .2 .2v6.8l-.2 .1-.2-.1z" fill="#fff"/>
<g fill="#d6eff7">
<path d="M45 251.2h20.6v6.2h-18.5z"/>
<path d="M47.1 251.2h150.7v6.2h-150.7z"/>
</g>
<path d="M180.9 262l.5-.2h3.4a.68 .68 0 0 1 .7 .7v1.9a.68 .68 0 0 1-.7 .6h-1.5l-1 .7 .3-.7h-1.2a.68 .68 0 0 1-.7-.6v-1.9z" fill="none" stroke="#0065a4" stroke-width=".37"/>
<path d="M10 10h18.6l2 6.2h-20.6z" fill="#d6eff7"/>
<g font-size="3.9">
<text x="19" y="22.6">表5-1: Cyclone V E器件的封装计划—初始值</text>
<text x="29.5" y="46.1">A2</text>
<text x="51.8" y="46.1">223</text>
<text x="70.4" y="46.6">—</text>
<text x="87.4" y="46.1">176</text>
<text x="105.2" y="46.1">128</text>
<text x="122.9" y="46.1">224</text>
<text x="140.7" y="46.1">224</text>
<text x="159.3" y="46.6">—</text>
<text x="182.1" y="46.6">—</text>
<text x="29.5" y="53.1">A4</text>
<text x="51.8" y="53.1">223</text>
<text x="70.4" y="53.7">—</text>
<text x="87.4" y="53.1">176</text>
<text x="105.2" y="53.1">128</text>
<text x="122.9" y="53.1">224</text>
<text x="140.7" y="53.1">224</text>
<text x="159.3" y="53.7">—</text>
<text x="182.1" y="53.7">—</text>
<text x="29.5" y="60.2">A5</text>
<text x="51.8" y="60.2">175</text>
<text x="70.4" y="60.7">—</text>
<text x="88.2" y="60.7">—</text>
<text x="106" y="60.7">—</text>
<text x="122.9" y="60.2">224</text>
<text x="140.7" y="60.2">240</text>
<text x="159.3" y="60.7">—</text>
<text x="182.1" y="60.7">—</text>
<text x="29.5" y="67.2">A7</text>
<text x="52.7" y="67.7">—</text>
<text x="69.6" y="67.2">240</text>
<text x="88.2" y="67.7">—</text>
<text x="106" y="67.7">—</text>
<text x="122.9" y="67.2">240</text>
<text x="140.7" y="67.2">240</text>
<text x="158.5" y="67.2">336</text>
<text x="181.3" y="67.2">480</text>
<text x="29.5" y="74.3">A9</text>
<text x="52.7" y="74.8">—</text>
<text x="70.4" y="74.8">—</text>
<text x="88.2" y="74.8">—</text>
<text x="106" y="74.8">—</text>
<text x="122.9" y="74.3">240</text>
<text x="140.7" y="74.3">224</text>
<text x="158.5" y="74.3">336</text>
<text x="181.3" y="74.3">480</text>
<text x="19" y="84.4">表5-2: Cyclone V GX器件的封装计划—初始值</text>
<text x="22.9" y="107.9">C3</text>
<text x="87.4" y="107.9">144</text>
<text x="98.1" y="107.9">3</text>
<text x="105.2" y="107.9">208</text>
<text x="115.9" y="107.9">3</text>
<text x="122.9" y="107.9">208</text>
<text x="133.7" y="107.9">3</text>
<text x="34.9" y="108.4">—</text>
<text x="43.8" y="108.4">—</text>
<text x="52.7" y="108.4">—</text>
<text x="61.6" y="108.4">—</text>
<text x="70.4" y="108.4">—</text>
<text x="79.3" y="108.4">—</text>
<text x="141.6" y="108.4">—</text>
<text x="150.5" y="108.4">—</text>
<text x="159.3" y="108.4">—</text>
<text x="168.2" y="108.4">—</text>
<text x="177.1" y="108.4">—</text>
<text x="188.8" y="108.4">—</text>
<text x="22.9" y="115">C4</text>
<text x="34" y="115">129</text>
<text x="44.8" y="115">4</text>
<text x="51.8" y="115">175</text>
<text x="62.6" y="115">6</text>
<text x="70.4" y="115.5">—</text>
<text x="79.3" y="115.5">—</text>
<text x="88.2" y="115.5">—</text>
<text x="97.1" y="115.5">—</text>
<text x="105.2" y="115">224</text>
<text x="115.9" y="115">6</text>
<text x="122.9" y="115">240</text>
<text x="133.7" y="115">6</text>
<text x="140.7" y="115">336</text>
<text x="151.5" y="115">6</text>
<text x="159.3" y="115.5">—</text>
<text x="168.2" y="115.5">—</text>
<text x="177.1" y="115.5">—</text>
<text x="188.8" y="115.5">—</text>
<text x="22.9" y="122">C5</text>
<text x="34" y="122">129</text>
<text x="44.8" y="122">4</text>
<text x="51.8" y="122">175</text>
<text x="62.6" y="122">6</text>
<text x="70.4" y="122.5">—</text>
<text x="79.3" y="122.5">—</text>
<text x="88.2" y="122.5">—</text>
<text x="97.1" y="122.5">—</text>
<text x="105.2" y="122">224</text>
<text x="115.9" y="122">6</text>
<text x="122.9" y="122">240</text>
<text x="133.7" y="122">6</text>
<text x="140.7" y="122">336</text>
<text x="151.5" y="122">6</text>
<text x="159.3" y="122.5">—</text>
<text x="168.2" y="122.5">—</text>
<text x="177.1" y="122.5">—</text>
<text x="188.8" y="122.5">—</text>
<text x="22.9" y="129">C7</text>
<text x="34.9" y="129.6">—</text>
<text x="43.8" y="129.6">—</text>
<text x="52.7" y="129.6">—</text>
<text x="61.6" y="129.6">—</text>
<text x="69.6" y="129">240</text>
<text x="80.3" y="129">3</text>
<text x="88.2" y="129.6">—</text>
<text x="97.1" y="129.6">—</text>
<text x="105.2" y="129">240</text>
<text x="115.9" y="129">6</text>
<text x="122.9" y="129">240</text>
<text x="133.7" y="129">6</text>
<text x="140.7" y="129">336</text>
<text x="151.5" y="129">9</text>
<text x="158.5" y="129">480</text>
<text x="169.2" y="129">9</text>
<text x="177.1" y="129.6">—</text>
<text x="188.8" y="129.6">—</text>
<text x="22.9" y="136.1">C9</text>
<text x="34.9" y="136.6">—</text>
<text x="43.8" y="136.6">—</text>
<text x="52.7" y="136.6">—</text>
<text x="61.6" y="136.6">—</text>
<text x="70.4" y="136.6">—</text>
<text x="79.3" y="136.6">—</text>
<text x="88.2" y="136.6">—</text>
<text x="97.1" y="136.6">—</text>
<text x="105.2" y="136.1">240</text>
<text x="115.9" y="136.1">5</text>
<text x="122.9" y="136.1">224</text>
<text x="133.7" y="136.1">6</text>
<text x="140.7" y="136.1">336</text>
<text x="151.5" y="136.1">9</text>
<text x="158.5" y="136.1">480</text>
<text x="168.3" y="136.1">12</text>
<text x="176.3" y="136.1">560</text>
<text x="188.9" y="136.1">12</text>
<text x="19" y="146.2">表5-3: Cyclone V GT器件的封装计划—初始值</text>
<text x="23.5" y="169.7">D5</text>
<text x="36" y="169.7">129</text>
<text x="47.8" y="169.7">4</text>
<text x="55.8" y="169.7">175</text>
<text x="67.5" y="169.7">6</text>
<text x="76.4" y="170.3">—</text>
<text x="86.3" y="170.3">—</text>
<text x="95.3" y="169.7">224</text>
<text x="107" y="169.7">6</text>
<text x="115" y="169.7">240</text>
<text x="126.8" y="169.7">6</text>
<text x="134.8" y="169.7">336</text>
<text x="146.5" y="169.7">6</text>
<text x="155.4" y="170.3">—</text>
<text x="165.3" y="170.3">—</text>
<text x="175.2" y="170.3">—</text>
<text x="188.1" y="170.3">—</text>
<text x="23.5" y="176.8">D7</text>
<text x="36.9" y="177.3">—</text>
<text x="46.7" y="177.3">—</text>
<text x="56.6" y="177.3">—</text>
<text x="66.5" y="177.3">—</text>
<text x="75.5" y="176.8">240</text>
<text x="87.3" y="176.8">3</text>
<text x="95.3" y="176.8">240</text>
<text x="107" y="176.8">6</text>
<text x="115" y="176.8">240</text>
<text x="126.8" y="176.8">6</text>
<text x="134.8" y="176.8">336</text>
<text x="146.5" y="176.8">9</text>
<text x="154.5" y="176.8">480</text>
<text x="166.3" y="176.8">9</text>
<text x="175.2" y="177.3">—</text>
<text x="188.1" y="177.3">—</text>
<text x="23.5" y="183.8">D9</text>
<text x="36.9" y="184.3">—</text>
<text x="46.7" y="184.3">—</text>
<text x="56.6" y="184.3">—</text>
<text x="66.5" y="184.3">—</text>
<text x="76.4" y="184.3">—</text>
<text x="86.3" y="184.3">—</text>
<text x="95.3" y="183.8">240</text>
<text x="107" y="183.8">5</text>
<text x="115" y="183.8">224</text>
<text x="126.8" y="183.8">6</text>
<text x="134.8" y="183.8">336</text>
<text x="146.5" y="183.8">9</text>
<text x="154.5" y="183.8">480</text>
<text x="165.4" y="183.8">12</text>
<text x="174.3" y="183.8">560</text>
<text x="188.2" y="183.8">12</text>
<text x="19" y="193.9">表5-4: Cyclone V SE器件的封装计划—初始值</text>
<text x="32.9" y="217.9">A2</text>
<text x="61.6" y="217.9">66</text>
<text x="82.9" y="217.9">151</text>
<text x="105.2" y="217.9">145</text>
<text x="127.4" y="217.9">181</text>
<text x="150.5" y="218.4">—</text>
<text x="178.8" y="218.4">—</text>
<text x="32.9" y="224.9">A4</text>
<text x="61.6" y="224.9">66</text>
<text x="82.9" y="224.9">151</text>
<text x="105.2" y="224.9">145</text>
<text x="127.4" y="224.9">181</text>
<text x="150.5" y="225.4">—</text>
<text x="178.8" y="225.4">—</text>
<text x="32.9" y="231.9">A5</text>
<text x="61.6" y="231.9">66</text>
<text x="82.9" y="231.9">151</text>
<text x="105.2" y="231.9">145</text>
<text x="127.4" y="231.9">181</text>
<text x="149.6" y="231.9">288</text>
<text x="178" y="231.9">181</text>
<text x="32.9" y="238.5">A6</text>
<text x="61.6" y="238.5">66</text>
<text x="82.9" y="238.5">151</text>
<text x="105.2" y="238.5">145</text>
<text x="127.4" y="238.5">181</text>
<text x="149.6" y="238.5">288</text>
<text x="178" y="238.5">181</text>
</g>
<g font-size="3.5" fill="#fff">
<text x="25.2" y="35.7">成员代码</text>
<text x="50.4" y="31.6">M383</text>
<text x="68.2" y="31.6">M484</text>
<text x="86.3" y="31.6">U324</text>
<text x="104.4" y="31.6">F256</text>
<text x="121.9" y="31.6">U484</text>
<text x="139.9" y="31.6">F484</text>
<text x="157.7" y="31.6">F672</text>
<text x="180" y="31.6">F896</text>
<text x="50.9" y="39.4">GPIO</text>
<text x="68.7" y="39.4">GPIO</text>
<text x="86.5" y="39.4">GPIO</text>
<text x="104.3" y="39.4">GPIO</text>
<text x="122" y="39.4">GPIO</text>
<text x="139.8" y="39.4">GPIO</text>
<text x="157.6" y="39.4">GPIO</text>
<text x="179.9" y="39.4">GPIO</text>
<text x="20.3" y="95.2">成员代</text>
<text x="37.1" y="93.5">M301</text>
<text x="54.9" y="93.5">M383</text>
<text x="72.6" y="93.5">M484</text>
<text x="90.8" y="93.5">U324</text>
<text x="108.6" y="93.5">U484</text>
<text x="126.6" y="93.5">F484</text>
<text x="144.4" y="93.5">F672</text>
<text x="162.2" y="93.5">F896</text>
<text x="181.3" y="93.5">F1152</text>
<text x="23.9" y="99.8">码</text>
<text x="33.6" y="101.2">GPIO</text>
<text x="42.5" y="101.2">XCVR</text>
<text x="51.4" y="101.2">GPIO</text>
<text x="60.3" y="101.2">XCVR</text>
<text x="69.2" y="101.2">GPIO</text>
<text x="78.1" y="101.2">XCVR</text>
<text x="87" y="101.2">GPIO</text>
<text x="95.8" y="101.2">XCVR</text>
<text x="104.7" y="101.2">GPIO</text>
<text x="113.6" y="101.2">XCVR</text>
<text x="122.5" y="101.2">GPIO</text>
<text x="131.4" y="101.2">XCVR</text>
<text x="140.3" y="101.2">GPIO</text>
<text x="149.2" y="101.2">XCVR</text>
<text x="158.1" y="101.2">GPIO</text>
<text x="167" y="101.2">XCVR</text>
<text x="175.9" y="101.2">GPIO</text>
<text x="186.3" y="101.2">XCVR</text>
<text x="39.6" y="155.3">M301</text>
<text x="59.3" y="155.3">M383</text>
<text x="79.1" y="155.3">M484</text>
<text x="99.2" y="155.3">U484</text>
<text x="119.2" y="155.3">F484</text>
<text x="139" y="155.3">F672</text>
<text x="158.7" y="155.3">F896</text>
<text x="180.1" y="155.3">F1152</text>
<text x="21.1" y="157">成员代</text>
<text x="24.6" y="161.7">码</text>
<text x="35.1" y="163">GPIO</text>
<text x="45" y="163">XCVR</text>
<text x="54.9" y="163">GPIO</text>
<text x="64.7" y="163">XCVR</text>
<text x="74.6" y="163">GPIO</text>
<text x="84.5" y="163">XCVR</text>
<text x="94.4" y="163">GPIO</text>
<text x="104.2" y="163">XCVR</text>
<text x="114.1" y="163">GPIO</text>
<text x="124" y="163">XCVR</text>
<text x="133.9" y="163">GPIO</text>
<text x="143.8" y="163">XCVR</text>
<text x="153.6" y="163">GPIO</text>
<text x="163.5" y="163">XCVR</text>
<text x="173.4" y="163">GPIO</text>
<text x="185.5" y="163">XCVR</text>
<text x="70.8" y="203">U484</text>
<text x="115.2" y="203">U672</text>
<text x="165.6" y="203">F896</text>
<text x="28.6" y="207.3">成员代码</text>
<text x="55.4" y="210.8">FPGA GPIO</text>
<text x="80.3" y="211.2">HPS I/O</text>
<text x="99.8" y="210.8">FPGA GPIO</text>
<text x="124.7" y="211.2">HPS I/O</text>
<text x="144.3" y="210.8">FPGA GPIO</text>
<text x="174.8" y="211.2">HPS I/O</text>
</g>
<g font-size="3.2">
<text x="18.2" y="14.4">5-2</text>
<text x="33" y="15">Cyclone V器件中每个封装的I/O资源</text>
<text x="27.5" y="256.2">Altera公司</text>
</g>
<g font-size="3.2" fill="#069">
<text x="158.1" y="255.9">Cyclone V器件中的I/O特性</text>
<text x="187.6" y="264.7">反馈</text>
</g>
<g font-size="2.8" fill="#666">
<text x="187.8" y="15.8">2013.05.06</text>
<text x="189.6" y="12.4">CV-52005</text>
</g>
</svg>
